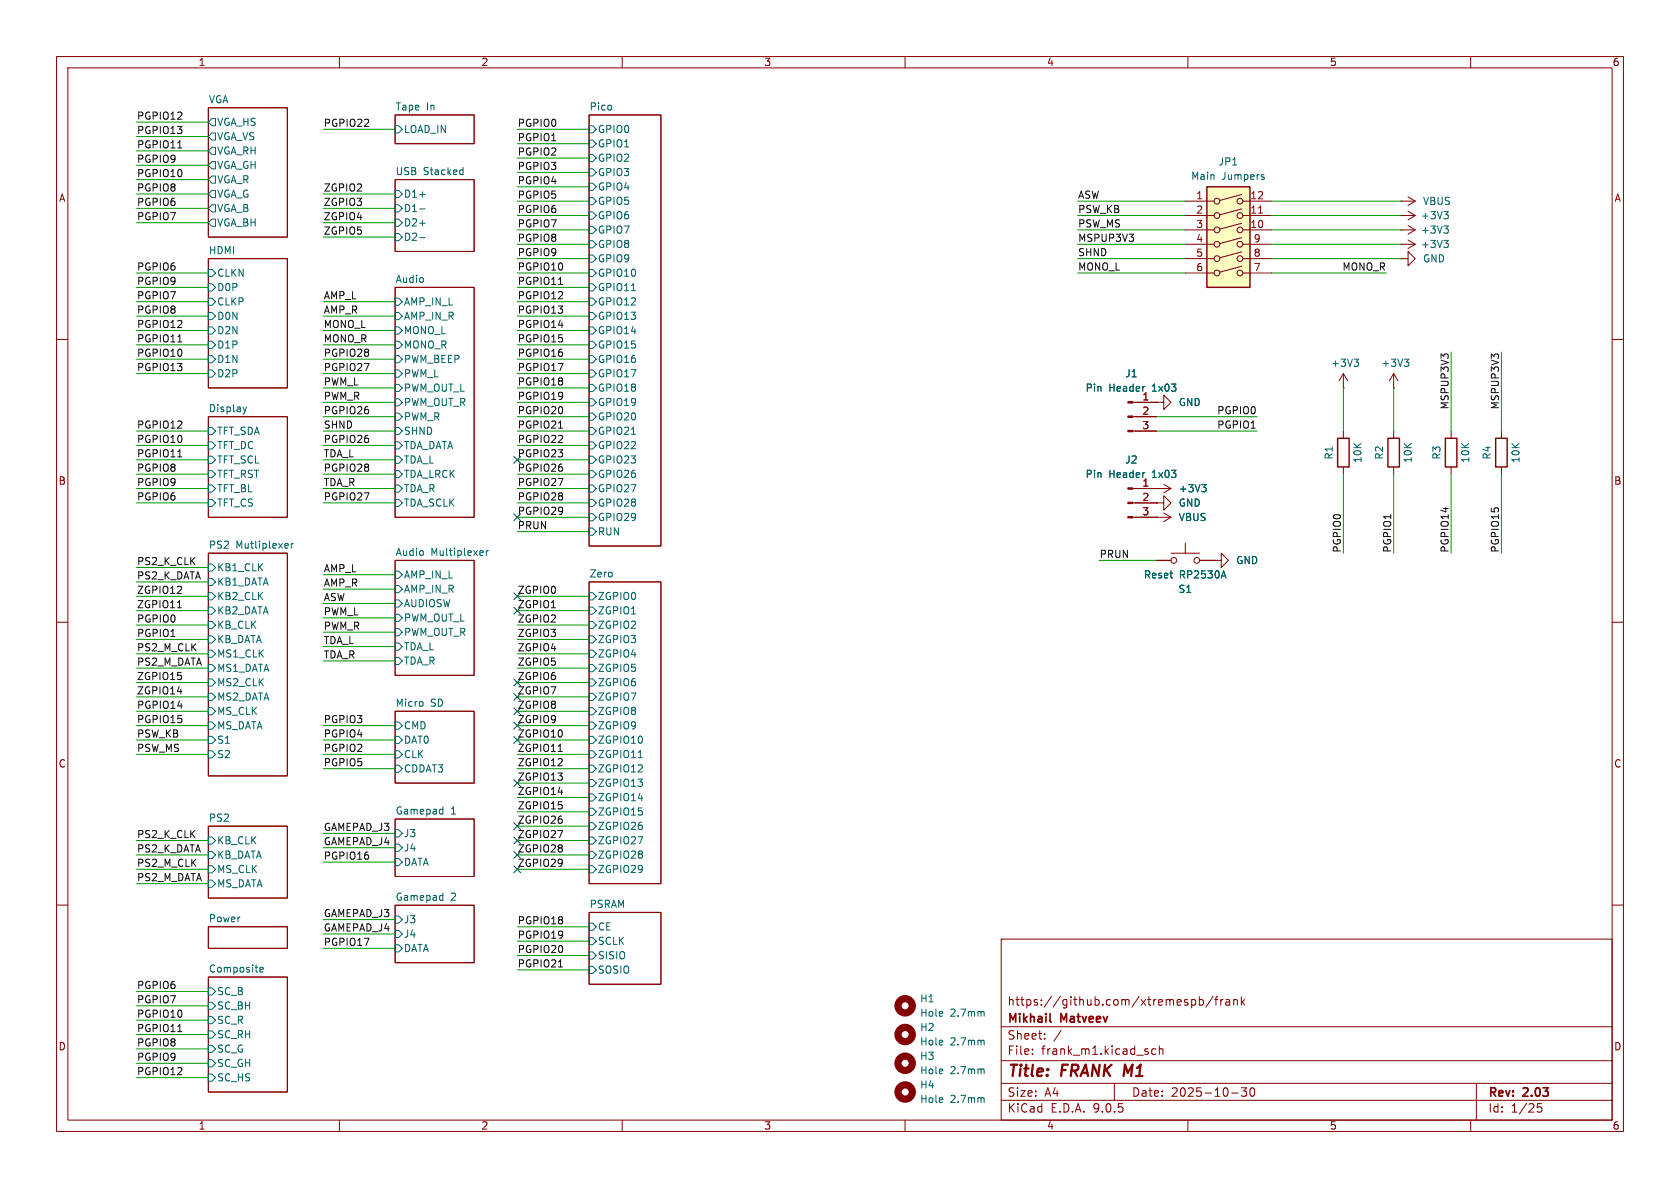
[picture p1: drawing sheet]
<svg xmlns="http://www.w3.org/2000/svg" width="297mm" height="210mm" viewBox="0 0 297 210" stroke-linecap="round" stroke-linejoin="round" font-family="sans-serif">
<g fill="none" stroke="#840000" stroke-width=".18">
<path d="M10 10h277v190h-277zM12 12h273v186h-273zM36.8 19.1h14v22.8h-14zM60 10v2M110 10v2M160 10v2M210 10v2M260 10v2M69.8 20.3h14v5.1h-14zM69.8 31.8h14v12.7h-14zM104.1 20.3h12.7v76.2h-12.7zM247.6 38.1h.1"/>
<path d="M247.6 35.6h.1M247.6 38.1h2.6M247.6 35.6h2.6M248.9 39.9l1.3 .7M248.9 37.3l1.3 .8M248.9 34.8l1.3 .8M250.2 38.1l-1.3 .8M250.2 35.6l-1.3 .7M36.8 45.7h14v22.9h-14zM69.8 50.8h14v40.6h-14zM247.6 43.2h.1M247.6 45.7h1.3v-1.2l1.3 1.2-1.3 1.3v-1.3"/>
<path d="M247.6 45.7h.1M247.6 40.6h.1M247.6 43.2h2.6M247.6 40.6h2.6M248.9 42.4l1.3 .8M250.2 43.2l-1.3 .7M250.2 40.6l-1.3 .8M10 60h2M36.8 73.7h14v17.7h-14zM200.3 71.1h4.2M200.3 73.7h4.2M200.3 76.2h4.2"/>
<path d="M204.5 71.1h1.2v-1.2l1.3 1.2-1.3 1.3v-1.3M204.5 71.1h.1M237.5 68.6h.1M237.5 66l-.8 1.3M237.5 66l.8 1.3M237.5 66v2.6M237.5 76.2v1.3M246.4 68.6h.1M246.4 66l-.8 1.3M246.4 66l.7 1.3M246.4 66v2.6M246.4 76.2v1.3"/>
<path d="M256.5 76.2v1.3M265.4 76.2v1.3M285 60h2M36.8 97.8h14v39.4h-14zM69.8 99.1h14v20.3h-14zM200.3 86.4h6.7M200.3 88.9h4.2M200.3 91.4h6.7M204.5 91.4h.1M204.5 86.4h.1M204.5 88.9h1.2v-1.3l1.3 1.3-1.3 1.3v-1.3M204.5 88.9h.1"/>
<path d="M204.5 99.1h2.5M205.7 90.7l1.3 .7M205.7 85.6l1.3 .8M207 91.4l-1.3 .8M207 97.8h5.1M207 86.4l-1.3 .7M209.5 96v1.8M212.1 99.1h2.5M214.6 99.1h1.3v-1.3l1.3 1.3-1.3 1.2v-1.2M214.6 99.1h.1M237.5 82.6v1.2M246.4 82.6v1.2"/>
<path d="M256.5 82.6v1.2M265.4 82.6v1.2M10 110h2M104.1 102.9h12.7v53.3h-12.7zM285 110h2M69.8 125.7h14v12.7h-14zM36.8 146.1h14v12.7h-14zM69.8 144.8h14v10.1h-14zM10 160h2M36.8 172.7h14v20.3h-14zM36.8 163.8h14v3.8h-14zM69.8 160h14v10.2h-14z"/>
<path d="M104.1 161.3h12.7v12.7h-12.7zM177 166h108v32h-108zM210.7 176.8l.4-.1 .3 .3v.4l-.2 .2h-.5M212 176.8l.5-.1 .2 .3v.4l-.1 .2h-.6M212 176.2v1.5M214.5 176.1l-1.3 2M214.7 176.7h.6M215.3 176.2l-.3 .2v1.3M215.8 176.7v1M216.2 176.7l-.2 .1-.2 .2M216.7 176.8h.6l.1 .9M217.4 177.1h-.5a.29 .29 0 0 0-.2 .3 .29 .29 0 0 0 .2 .3l.5-.1"/>
<path d="M218.1 176.8l.2-.1 .4 .1v.9M218.1 176.7v1M219.5 176.2v1.5M219.6 177.1l.4 .6M220 176.7l-.5 .6M285 160h2M60 198v2M110 198v2M160 198v2M177 194.5h108M177 191.5h108M177 187.5h108"/>
<path d="M177 181.5h108M182.5 186.3v.1M182.5 185.5v.1M184.7 183.6v.1M184.7 182.8v.1M187.6 182.1l-1.3 2M197 191.5v3M204.3 185.5l-.4-.1-.3 .3v.4l.1 .2h.6M205 185.5l.2-.1 .3 .1 .1 .9M205 184.9v1.5M210 198v2M217.7 193.2h1.2"/>
<path d="M219.5 192.3h.9l-.5 .6 .4 .1v.7l-.2 .1h-.4l-.2-.1M221.1 192.4l.2-.1a.81 .81 0 0 1 .6 .6 .81 .81 0 0 1-.3 .8l-.1 .1a.81 .81 0 0 1-.4-1.4zM260 198v2M261 191.5v6.5M272.5 195.1h-.7l-.1 .7 .3-.1h.5l.1 .3-.1 .5-.2 .1-.6-.1"/>
<circle cx="207.5" cy="99.1" r=".51"/>
<circle cx="211.6" cy="99.1" r=".51"/>
</g>
<path d="M185.6 180.5l.2 .2" fill="none" stroke="#840000" stroke-width=".3"/>
<g fill="none" stroke="#006464" stroke-width=".18">
<path d="M36.8 21.6l.7-.6h.6v1.2h-.6zM36.8 24.1l.7-.6h.6v1.3h-.6zM36.8 26.7l.7-.7h.6v1.3h-.6zM37.5 28.6h.6v1.2h-.6l-.7-.6zM37.5 31.1h.6v1.3h-.6l-.7-.6zM37.5 33.7h.6v1.2h-.6l-.7-.6zM37.5 36.2h.6v1.3h-.6l-.7-.7zM37.5 38.7h.6v1.3h-.6l-.7-.6zM69.8 22.2h.7l.6 .7-.6 .6h-.7zM69.8 33.7h.7l.6 .6-.6 .6h-.7zM69.8 36.2h.7l.6 .6-.6 .7h-.7zM69.8 38.7h.7l.6 .7-.6 .6h-.7z"/>
<path d="M74.2 34.4h1M74.2 36.9h1M74.2 39.5h1M81.5 30l.4 .1M81.9 29.6v1.3M81.9 30.8l-.4 .1M104.1 22.2h.7l.6 .7-.6 .6h-.7zM104.1 24.8h.7l.6 .6-.6 .6h-.7zM104.1 27.3h.7l.6 .6-.6 .7h-.7zM104.1 29.8h.7l.6 .7-.6 .6h-.7zM104.1 32.4h.7l.6 .6-.6 .7h-.7zM104.1 34.9h.7l.6 .7-.6 .6h-.7z"/>
<path d="M104.1 37.5h.7l.6 .6-.6 .6h-.7zM255.3 39.9h.7l-.4 .5M255.3 37.4h.7l-.4 .5M255.8 37.9l.2 .2v.3l-.2 .3M36.8 47.6h.7l.6 .7-.6 .6h-.7zM36.8 50.2h.7l.6 .6-.6 .6h-.7zM36.8 52.7h.7l.6 .6-.6 .7h-.7zM36.8 55.2h.7l.6 .7-.6 .6h-.7zM36.8 57.8h.7l.6 .6-.6 .7h-.7zM69.8 52.7h.7l.6 .6-.6 .7h-.7zM69.8 55.2h.7l.6 .7-.6 .6h-.7zM69.8 57.8h.7l.6 .6-.6 .7h-.7z"/>
<path d="M69.8 41.3h.7l.6 .6-.6 .6h-.7zM74.2 42h1M104.1 40h.7l.6 .6-.6 .7h-.7zM104.1 42.5h.7l.6 .7-.6 .6h-.7zM104.1 45.1h.7l.6 .6-.6 .7h-.7zM104.1 47.6h.7l.6 .7-.6 .6h-.7zM104.1 50.2h.7l.6 .6-.6 .6h-.7zM104.1 52.7h.7l.6 .6-.6 .7h-.7zM104.1 55.2h.7l.6 .7-.6 .6h-.7zM104.1 57.8h.7l.6 .6-.6 .7h-.7zM111.6 51.4h.8M255.3 42.5h.7l-.4 .5"/>
<path d="M255.8 43l.2 .2v.3l-.2 .3M255.8 40.4l.2 .3v.3l-.2 .2M36.8 60.3h.7l.6 .7-.6 .6h-.7zM36.8 62.9h.7l.6 .6-.6 .6h-.7zM36.8 65.4h.7l.6 .6-.6 .7h-.7zM36.8 75.6h.7l.6 .6-.6 .6h-.7zM36.8 78.1h.7l.6 .6-.6 .7h-.7zM43 71.9l.3 .9M43.3 72.8l-.1 .3M43.6 71.9l-.3 .9M69.8 60.3h.7l.6 .7-.6 .6h-.7zM69.8 62.9h.7l.6 .6-.6 .6h-.7z"/>
<path d="M69.8 65.4h.7l.6 .6-.6 .7h-.7zM69.8 67.9h.7l.6 .7-.6 .6h-.7zM69.8 70.5h.7l.6 .6-.6 .7h-.7zM69.8 73h.7l.6 .7-.6 .6h-.7zM69.8 75.6h.7l.6 .6-.6 .6h-.7zM69.8 78.1h.7l.6 .6-.6 .7h-.7zM104.1 60.3h.7l.6 .7-.6 .6h-.7zM104.1 62.9h.7l.6 .6-.6 .6h-.7zM104.1 65.4h.7l.6 .6-.6 .7h-.7zM104.1 67.9h.7l.6 .7-.6 .6h-.7zM104.1 70.5h.7l.6 .6-.6 .7h-.7zM104.1 73h.7l.6 .7-.6 .6h-.7z"/>
<path d="M104.1 75.6h.7l.6 .6-.6 .6h-.7zM104.1 78.1h.7l.6 .6-.6 .7h-.7zM111.6 76.8h.8M239.4 63.5h.8l-.5 .5M239.9 64l.3 .2v.3l-.3 .3M248.3 63.5h.8l-.5 .5M248.8 64l.3 .2v.3l-.3 .3M36.8 99.7h.7l.6 .6-.6 .7h-.7zM36.8 80.6h.7l.6 .7-.6 .6h-.7zM36.8 83.2h.7l.6 .6-.6 .7h-.7zM36.8 85.7h.7l.6 .7-.6 .6h-.7zM36.8 88.3h.7l.6 .6-.6 .6h-.7z"/>
<path d="M50.8 96.1l.2 .3-.6 .1M50.9 96.9h-.1M51.5 96.1v.8M51.9 96.1l-.4 .2M69.8 80.6h.7l.6 .7-.6 .6h-.7zM69.8 83.2h.7l.6 .6-.6 .7h-.7zM69.8 85.7h.7l.6 .7-.6 .6h-.7zM69.8 88.3h.7l.6 .6-.6 .6h-.7zM85.3 97.3l.1 .3-.6 .2M85.4 98.1l-.1 .1M86 97.3v.9M86.3 97.3l-.3 .3"/>
<path d="M104.1 80.6h.7l.6 .7-.6 .6h-.7zM104.1 83.2h.7l.6 .6-.6 .7h-.7zM104.1 85.7h.7l.6 .7-.6 .6h-.7zM104.1 88.3h.7l.6 .6-.6 .6h-.7zM104.1 90.8h.7l.6 .6-.6 .7h-.7zM104.1 93.3h.7l.6 .7-.6 .6h-.7zM212.4 85.7h.8l-.4 .5M213 86.2l.2 .2v.3l-.2 .2M36.8 102.2h.7l.6 .7-.6 .6h-.7zM36.8 104.8h.7l.6 .6-.6 .6h-.7zM36.8 107.3h.7l.6 .7-.6 .6h-.7zM36.8 109.9h.7l.6 .6-.6 .6h-.7z"/>
<path d="M36.8 112.4h.7l.6 .6-.6 .7h-.7zM36.8 114.9h.7l.6 .7-.6 .6h-.7zM36.8 117.5h.7l.6 .6-.6 .6h-.7zM69.8 101h.7l.6 .6-.6 .6h-.7zM69.8 103.5h.7l.6 .6-.6 .7h-.7zM69.8 106h.7l.6 .7-.6 .6h-.7zM69.8 108.6h.7l.6 .6-.6 .7h-.7zM69.8 111.1h.7l.6 .7-.6 .6h-.7zM69.8 113.7h.7l.6 .6-.6 .6h-.7zM69.8 116.2h.7l.6 .6-.6 .7h-.7zM104.1 104.8h.7l.6 .6-.6 .6h-.7zM104.1 107.3h.7l.6 .7-.6 .6h-.7z"/>
<path d="M104.1 109.9h.7l.6 .6-.6 .6h-.7zM104.1 112.4h.7l.6 .6-.6 .7h-.7zM104.1 114.9h.7l.6 .7-.6 .6h-.7zM104.1 117.5h.7l.6 .6-.6 .6h-.7zM216.3 100.9l.4 1.3M36.8 120h.7l.6 .7-.6 .6h-.7zM36.8 122.6h.7l.6 .6-.6 .6h-.7zM36.8 125.1h.7l.6 .6-.6 .7h-.7zM36.8 127.6h.7l.6 .7-.6 .6h-.7zM36.8 130.2h.7l.6 .6-.6 .6h-.7zM36.8 132.7h.7l.6 .7-.6 .6h-.7zM69.8 127.6h.7l.6 .7-.6 .6h-.7z"/>
<path d="M69.8 130.2h.7l.6 .6-.6 .6h-.7zM69.8 132.7h.7l.6 .7-.6 .6h-.7zM69.8 135.3h.7l.6 .6-.6 .6h-.7zM74.7 124.1v.6M104.1 120h.7l.6 .7-.6 .6h-.7zM104.1 122.6h.7l.6 .6-.6 .6h-.7zM104.1 125.1h.7l.6 .6-.6 .7h-.7zM104.1 127.6h.7l.6 .7-.6 .6h-.7zM104.1 130.2h.7l.6 .6-.6 .6h-.7zM104.1 132.7h.7l.6 .7-.6 .6h-.7zM104.1 135.3h.7l.6 .6-.6 .6h-.7zM104.1 137.8h.7l.6 .6-.6 .7h-.7z"/>
<path d="M112.8 133.9h.8M36.8 148h.7l.6 .6-.6 .6h-.7zM36.8 150.5h.7l.6 .6-.6 .7h-.7zM36.8 153h.7l.6 .7-.6 .6h-.7zM36.8 155.6h.7l.6 .6-.6 .6h-.7zM69.8 146.7h.7l.6 .6-.6 .7h-.7zM69.8 149.2h.7l.6 .7-.6 .6h-.7zM69.8 151.8h.7l.6 .6-.6 .6h-.7zM77.9 158.3l.4 .1M77.9 143.1h.4M78.3 142.6v1.3M78.3 157.9v1.2"/>
<path d="M78.3 159.1h-.4M78.3 143.8l-.4 .1M104.1 140.3h.7l.6 .7-.6 .6h-.7zM104.1 142.9h.7l.6 .6-.6 .6h-.7zM104.1 145.4h.7l.6 .7-.6 .6h-.7zM104.1 148h.7l.6 .6-.6 .6h-.7zM104.1 150.5h.7l.6 .6-.6 .7h-.7zM104.1 153h.7l.6 .7-.6 .6h-.7zM36.8 174.6h.7l.6 .7-.6 .6h-.7zM36.8 177.2h.7l.6 .6-.6 .6h-.7zM36.8 179.7h.7l.6 .6-.6 .7h-.7zM45.9 171.4l.6-.1v-.2l-.4-.1-.2 .2 .1 .6h.5"/>
<path d="M69.8 161.9h.7l.6 .7-.6 .6h-.7zM69.8 164.5h.7l.6 .6-.6 .6h-.7zM69.8 167h.7l.6 .6-.6 .7h-.7zM104.1 163.2h.7l.6 .6-.6 .7h-.7zM104.1 165.7h.7l.6 .7-.6 .6h-.7zM104.1 168.3h.7l.6 .6-.6 .6h-.7zM104.1 170.8h.7l.6 .7-.6 .6h-.7zM173.8 178.8l.2 .2v.6M36.8 182.2h.7l.6 .7-.6 .6h-.7zM36.8 184.8h.7l.6 .6-.6 .7h-.7zM36.8 187.3h.7l.6 .7-.6 .6h-.7zM36.8 189.9h.7l.6 .6-.6 .6h-.7z"/>
<path d="M173.8 183.9l.2 .2v.6M173.8 189l.2 .1v.7M173.8 194l.2 .2v.7"/>
</g>
<g fill="#840000" stroke="#840000" stroke-width=".18">
<path d="M199.4 71h.9v.2h-.9z"/>
<path d="M199.4 73.5h.9v.3h-.9z"/>
<path d="M199.4 76.1h.9v.2h-.9z"/>
<path d="M199.4 86.2h.9v.3h-.9z"/>
<path d="M199.4 88.8h.9v.2h-.9z"/>
<path d="M199.4 91.3h.9v.3h-.9z"/>
</g>
<path d="M236.5 77.5h2v5.1h-2zM245.4 77.5h2v5.1h-2zM255.5 77.5h2.1v5.1h-2.1zM264.4 77.5h2v5.1h-2z" fill="none" stroke="#840000" stroke-width=".25"/>
<g fill="none" stroke="#840000" stroke-width="1.3">
<circle cx="160" cy="177.8" r="1.27"/>
<circle cx="160" cy="188" r="1.27"/>
<circle cx="160" cy="193" r="1.27"/>
<circle cx="160" cy="182.9" r="1.27"/>
</g>
<path d="M213.4 33h7.6v17.8h-7.6z" fill="#ffffc2"/>
<g fill="none" stroke="#840000" stroke-width=".18">
<path d="M209.5 35.6h5.1M209.5 38.1h5.1M219.5 34.4l-3.9 1M219.5 36.9l-3.9 1.1M219.5 39.5l-3.9 1M219.7 35.6h5.1M219.7 38.1h5.1M209.5 40.6h5.1M209.5 43.2h5.1M209.5 45.7h5.1M209.5 48.3h5.1M219.5 42l-3.9 1.1"/>
<path d="M219.5 44.5l-3.9 1.1M219.5 47.1l-3.9 1M219.7 40.6h5.1M219.7 43.2h5.1M219.7 45.7h5.1M219.7 48.3h5.1M200.7 71.1h3.8M200.7 73.7h3.8M200.7 76.2h3.8M204.5 71.1h.1M200.7 86.4h3.8M200.7 88.9h3.8"/>
<path d="M200.7 91.4h3.8M204.5 88.9h.1M204.5 86.4h.1M204.5 91.4h.1M204.5 99.1h2.5M212.1 99.1h2.5M214.6 99.1h.1"/>
<circle cx="215.1" cy="35.6" r=".51"/>
<circle cx="215.1" cy="38.1" r=".51"/>
<circle cx="219.2" cy="35.6" r=".51"/>
<circle cx="219.2" cy="38.1" r=".51"/>
<circle cx="215.1" cy="40.6" r=".51"/>
<circle cx="215.1" cy="43.2" r=".51"/>
<circle cx="215.1" cy="48.3" r=".51"/>
<circle cx="215.1" cy="45.7" r=".51"/>
<circle cx="219.2" cy="43.2" r=".51"/>
<circle cx="219.2" cy="40.6" r=".51"/>
<circle cx="219.2" cy="48.3" r=".51"/>
<circle cx="219.2" cy="45.7" r=".51"/>
</g>
<path d="M213.4 33h7.6v17.8h-7.6z" fill="none" stroke="#840000" stroke-width=".25"/>
<path d="M222.5 37.7h.7" fill="none" stroke="#a90000" stroke-width=".18"/>
<path d="M223.3 31.3l.2 .2-.2 .2M223.3 30.9h.2M212.4 85.7h.8l-.4 .5M213 86.2l.2 .2v.3l-.2 .2M216.3 100.9l.4 1.3" fill="none" stroke="#006464" stroke-width=".18"/>
<path d="M31.4 26.2h.8M98.7 50.3h.8M31.4 60.4h.8M98.7 75.7h.8M31.4 80.8h.8M31.4 107.4h.7M98.7 132.8h.7M98.7 170.9h.8M31.4 182.4h.8" fill="none" stroke="#0f0f0f" stroke-width=".18"/>
<g fill="none" stroke="#009600" stroke-width=".18">
<path d="M24.1 39.4h12.7M24.1 36.8h12.7M24.1 34.3h12.7M24.1 29.2h12.7M24.1 31.8h12.7M24.1 21.6h12.7M24.1 24.1h12.7M24.1 26.7h12.7M57.1 22.9h12.7M57.1 39.4h12.7M57.1 36.8h12.7M57.1 34.3h12.7"/>
<path d="M91.4 38.1h12.7M91.4 33h12.7M91.4 27.9h12.7M91.4 22.9h12.7M91.4 35.6h12.7M91.4 25.4h12.7M91.4 30.5h12.7M190.5 38.1h19M190.5 35.6h19M224.8 38.1h22.8M224.8 35.6h22.8M24.1 50.8h12.7"/>
<path d="M24.1 48.3h12.7M24.1 55.9h12.7M24.1 53.3h12.7M24.1 58.4h12.7M57.1 55.9h12.7M57.1 53.3h12.7M57.1 58.4h12.7M57.1 41.9h12.7M91.4 43.2h12.7M91.4 50.8h12.7M91.4 48.3h12.7M91.4 55.9h12.7"/>
<path d="M91.4 53.3h12.7M91.4 58.4h12.7M91.4 40.6h12.7M91.4 45.7h12.7M190.5 43.2h19M190.5 48.3h19M190.5 40.6h19M190.5 45.7h19M224.8 43.2h22.8M224.8 48.3h20.3M224.8 40.6h22.8M224.8 45.7h22.8"/>
<path d="M24.1 63.5h12.7M24.1 78.7h12.7M24.1 61h12.7M24.1 66h12.7M24.1 76.2h12.7M57.1 63.5h12.7M57.1 78.7h12.7M57.1 73.7h12.7M57.1 61h12.7M57.1 66h12.7M57.1 76.2h12.7M57.1 71.1h12.7"/>
<path d="M57.1 68.6h12.7M91.4 63.5h12.7M91.4 78.7h12.7M91.4 73.7h12.7M91.4 61h12.7M91.4 66h12.7M91.4 76.2h12.7M91.4 71.1h12.7M91.4 68.6h12.7M204.5 73.7h17.7M204.5 76.2h17.7M237.5 68.6v7.6"/>
<path d="M246.4 68.6v7.6M256.5 62.2v14M265.4 62.2v14M24.1 88.9h12.7M24.1 86.4h12.7M24.1 81.3h12.7M24.1 83.8h12.7M57.1 88.9h12.7M57.1 86.4h12.7M57.1 81.3h12.7M57.1 83.8h12.7M91.4 88.9h12.7"/>
<path d="M91.4 86.4h12.7M91.4 81.3h12.7M91.4 83.8h12.7M91.4 91.4h12.7M91.4 94h12.7M194.3 99.1h10.2M237.5 83.8v14M246.4 83.8v14M256.5 83.8v14M265.4 83.8v14M24.1 100.3h12.7M24.1 102.9h12.7"/>
<path d="M24.1 105.4h12.7M24.1 108h12.7M24.1 118.1h12.7M24.1 113h12.7M24.1 115.6h12.7M24.1 110.5h12.7M57.1 116.8h12.7M57.1 111.8h12.7M57.1 106.7h12.7M57.1 109.2h12.7M57.1 104.1h12.7M57.1 101.6h12.7"/>
<path d="M57.1 114.3h12.7M91.4 105.4h12.7M91.4 108h12.7M91.4 118.1h12.7M91.4 113h12.7M91.4 115.6h12.7M91.4 110.5h12.7M24.1 120.7h12.7M24.1 123.2h12.7M24.1 125.7h12.7M24.1 130.8h12.7M24.1 133.4h12.7"/>
<path d="M24.1 128.3h12.7M57.1 135.9h12.7M57.1 130.8h12.7M57.1 133.4h12.7M57.1 128.3h12.7M91.4 135.9h12.7M91.4 138.4h12.7M91.4 120.7h12.7M91.4 123.2h12.7M91.4 125.7h12.7M91.4 130.8h12.7M91.4 133.4h12.7"/>
<path d="M91.4 128.3h12.7M24.1 151.1h12.7M24.1 153.7h12.7M24.1 148.6h12.7M24.1 156.2h12.7M57.1 152.4h12.7M57.1 147.3h12.7M57.1 149.9h12.7M91.4 141h12.7M91.4 143.5h12.7M91.4 151.1h12.7M91.4 146.1h12.7"/>
<path d="M91.4 153.7h12.7M91.4 148.6h12.7M24.1 175.3h12.7M24.1 177.8h12.7M57.1 162.6h12.7M57.1 167.6h12.7M57.1 165.1h12.7M91.4 168.9h12.7M91.4 163.8h12.7M91.4 171.5h12.7M91.4 166.4h12.7M24.1 188h12.7"/>
<path d="M24.1 190.5h12.7M24.1 185.4h12.7M24.1 180.3h12.7M24.1 182.9h12.7"/>
</g>
<g fill="none" stroke="#000084" stroke-width=".18">
<path d="M90.8 90.8l1.2 1.2M90.8 80.7l1.2 1.2M92 90.8l-1.2 1.2M92 80.7l-1.2 1.2M90.8 104.8l1.2 1.2M90.8 107.3l1.2 1.3M92 104.8l-1.2 1.2M92 107.3l-1.2 1.3M90.8 125.1l1.2 1.2M90.8 120l1.2 1.3M90.8 130.2l1.2 1.2M90.8 127.7l1.2 1.2"/>
<path d="M90.8 137.8l1.2 1.2M90.8 122.6l1.2 1.2M92 125.1l-1.2 1.2M92 120l-1.2 1.3M92 130.2l-1.2 1.2M92 127.7l-1.2 1.2M92 137.8l-1.2 1.2M92 122.6l-1.2 1.2M90.8 145.4l1.2 1.3M90.8 150.5l1.2 1.2M90.8 148l1.2 1.2M90.8 153.1l1.2 1.2"/>
<path d="M92 145.4l-1.2 1.3M92 150.5l-1.2 1.2M92 148l-1.2 1.2M92 153.1l-1.2 1.2"/>
</g>
<g font-size="2.8" fill="#840000">
<text x="178" y="190.9">Title:</text>
<text x="187.7" y="190.9">FRANK M1</text>
</g>
<g font-size="2.1" fill="#840000">
<text x="178" y="178">https://github.com/xtremespb/frank</text>
<text x="178" y="184">Sheet:</text>
<text x="178" y="181.2">Mikhail</text>
<text x="187.6" y="181.2">Matveev</text>
<text x="178" y="186.7">File:</text>
<text x="184.1" y="186.7">frank_m1.kicad_sch</text>
<text x="178" y="196.9">KiCad</text>
<text x="178" y="194.1">Size:</text>
<text x="184.7" y="194.1">A4</text>
<text x="185.7" y="196.9">E.D.A.</text>
<text x="193.3" y="196.9">9.0.5</text>
<text x="200" y="194.1">Date:</text>
<text x="207" y="194.1">2025-10-30</text>
<text x="263" y="194.3">Rev:</text>
<text x="263" y="196.9">Id:</text>
<text x="267.1" y="196.9">1/25</text>
<text x="269.4" y="194.3">2.03</text>
</g>
<g font-size="1.8" fill="#840000">
<text x="35" y="11.9">1</text>
<text x="85" y="11.9">2</text>
<text x="135" y="11.9">3</text>
<text x="185" y="11.9">4</text>
<text x="235" y="11.9">5</text>
<text x="285" y="11.9">6</text>
<text x="10.3" y="35.9">A</text>
<text x="285.3" y="35.9">A</text>
<text x="10.3" y="85.9">B</text>
<text x="285.3" y="85.9">B</text>
<text x="10.3" y="135.9">C</text>
<text x="285.3" y="135.9">C</text>
<text x="10.3" y="185.9">D</text>
<text x="285.3" y="185.9">D</text>
<text x="35" y="199.9">1</text>
<text x="85" y="199.9">2</text>
<text x="135" y="199.9">3</text>
<text x="185" y="199.9">4</text>
<text x="235" y="199.9">5</text>
<text x="285" y="199.9">6</text>
</g>
<g font-size="1.8" fill="#0f0f0f">
<text x="24.1" y="23.8">PGPIO13</text>
<text x="24.1" y="21.2">PGPIO12</text>
<text x="57.1" y="22.5">PGPIO22</text>
<text x="91.4" y="22.5">PGPIO0</text>
<text x="24.1" y="28.9">PGPIO9</text>
<text x="24.1" y="26.3">PGPIO11</text>
<text x="91.4" y="25.1">PGPIO1</text>
<text x="91.4" y="27.6">PGPIO2</text>
<text x="24.1" y="31.4">PGPIO10</text>
<text x="24.1" y="33.9">PGPIO8</text>
<text x="57.1" y="33.9">ZGPIO2</text>
<text x="91.4" y="32.7">PGPIO4</text>
<text x="91.4" y="35.2">PGPIO5</text>
<text x="91.4" y="30.1">PGPIO3</text>
<text x="190.5" y="35.2">ASW</text>
<text x="24.1" y="36.5">PGPIO6</text>
<text x="24.1" y="39">PGPIO7</text>
<text x="57.1" y="36.5">ZGPIO3</text>
<text x="57.1" y="39">ZGPIO4</text>
<text x="57.1" y="41.6">ZGPIO5</text>
<text x="91.4" y="40.3">PGPIO7</text>
<text x="91.4" y="37.8">PGPIO6</text>
<text x="190.5" y="40.3">PSW_MS</text>
<text x="190.5" y="37.8">PSW_KB</text>
<text x="24.1" y="47.9">PGPIO6</text>
<text x="91.4" y="42.8">PGPIO8</text>
<text x="91.4" y="45.4">PGPIO9</text>
<text x="91.4" y="47.9">PGPIO10</text>
<text x="190.5" y="47.9">MONO_L</text>
<text x="190.5" y="45.4">SHND</text>
<text x="190.5" y="42.8">MSPUP3V3</text>
<text x="237.2" y="47.9">MONO_R</text>
<text x="24.1" y="53">PGPIO7</text>
<text x="24.1" y="50.5">PGPIO9</text>
<text x="57.1" y="53">AMP_L</text>
<text x="91.4" y="50.5">PGPIO11</text>
<text x="91.4" y="53">PGPIO12</text>
<text x="24.1" y="55.5">PGPIO8</text>
<text x="24.1" y="58.1">PGPIO12</text>
<text x="57.1" y="58.1">MONO_L</text>
<text x="57.1" y="55.5">AMP_R</text>
<text x="91.4" y="58.1">PGPIO14</text>
<text x="91.4" y="55.5">PGPIO13</text>
<text x="24.1" y="63.2">PGPIO10</text>
<text x="24.1" y="65.7">PGPIO13</text>
<text x="24.1" y="60.6">PGPIO11</text>
<text x="57.1" y="65.7">PGPIO27</text>
<text x="57.1" y="60.6">MONO_R</text>
<text x="57.1" y="63.2">PGPIO28</text>
<text x="91.4" y="60.6">PGPIO15</text>
<text x="91.4" y="63.2">PGPIO16</text>
<text x="91.4" y="65.7">PGPIO17</text>
<text x="57.1" y="68.2">PWM_L</text>
<text x="57.1" y="70.8">PWM_R</text>
<text x="91.4" y="68.2">PGPIO18</text>
<text x="91.4" y="70.8">PGPIO19</text>
<text x="24.1" y="75.9">PGPIO12</text>
<text x="57.1" y="75.9">SHND</text>
<text x="57.1" y="73.3">PGPIO26</text>
<text x="91.4" y="73.3">PGPIO20</text>
<text x="91.4" y="75.9">PGPIO21</text>
<text x="215.1" y="73.3">PGPIO0</text>
<text x="215.1" y="75.9">PGPIO1</text>
<text x="256.2" y="72.5" transform="rotate(-90 256.2 72.5)">MSPUP3V3</text>
<text x="265.1" y="72.5" transform="rotate(-90 265.1 72.5)">MSPUP3V3</text>
<text x="24.1" y="80.9">PGPIO11</text>
<text x="24.1" y="83.5">PGPIO8</text>
<text x="24.1" y="78.4">PGPIO10</text>
<text x="57.1" y="78.4">PGPIO26</text>
<text x="57.1" y="80.9">TDA_L</text>
<text x="57.1" y="83.5">PGPIO28</text>
<text x="91.4" y="83.5">PGPIO26</text>
<text x="91.4" y="78.4">PGPIO22</text>
<text x="91.4" y="80.9">PGPIO23</text>
<text x="24.1" y="86">PGPIO9</text>
<text x="24.1" y="88.6">PGPIO6</text>
<text x="57.1" y="86">TDA_R</text>
<text x="57.1" y="88.6">PGPIO27</text>
<text x="91.4" y="88.6">PGPIO28</text>
<text x="91.4" y="86">PGPIO27</text>
<text x="91.4" y="93.6">PRUN</text>
<text x="91.4" y="91.1">PGPIO29</text>
<text x="24.1" y="100">PS2_K_CLK</text>
<text x="57.1" y="101.3">AMP_L</text>
<text x="194.3" y="98.7">PRUN</text>
<text x="237.1" y="97.8" transform="rotate(-90 237.1 97.8)">PGPIO0</text>
<text x="246" y="97.8" transform="rotate(-90 246 97.8)">PGPIO1</text>
<text x="256.2" y="97.8" transform="rotate(-90 256.2 97.8)">PGPIO14</text>
<text x="265.1" y="97.8" transform="rotate(-90 265.1 97.8)">PGPIO15</text>
<text x="24.1" y="102.5">PS2_K_DATA</text>
<text x="24.1" y="107.6">ZGPIO11</text>
<text x="24.1" y="105.1">ZGPIO12</text>
<text x="57.1" y="103.8">AMP_R</text>
<text x="57.1" y="106.3">ASW</text>
<text x="91.4" y="105.1">ZGPIO0</text>
<text x="91.4" y="107.6">ZGPIO1</text>
<text x="24.1" y="112.7">PGPIO1</text>
<text x="24.1" y="110.1">PGPIO0</text>
<text x="57.1" y="114">TDA_L</text>
<text x="57.1" y="108.9">PWM_L</text>
<text x="57.1" y="111.4">PWM_R</text>
<text x="91.4" y="112.7">ZGPIO3</text>
<text x="91.4" y="110.1">ZGPIO2</text>
<text x="24.1" y="115.2">PS2_M_CLK</text>
<text x="24.1" y="117.8">PS2_M_DATA</text>
<text x="57.1" y="116.5">TDA_R</text>
<text x="91.4" y="117.8">ZGPIO5</text>
<text x="91.4" y="115.2">ZGPIO4</text>
<text x="24.1" y="125.4">PGPIO14</text>
<text x="24.1" y="120.3">ZGPIO15</text>
<text x="24.1" y="122.8">ZGPIO14</text>
<text x="91.4" y="125.4">ZGPIO8</text>
<text x="91.4" y="122.8">ZGPIO7</text>
<text x="91.4" y="120.3">ZGPIO6</text>
<text x="24.1" y="127.9">PGPIO15</text>
<text x="24.1" y="130.5">PSW_KB</text>
<text x="57.1" y="130.5">PGPIO4</text>
<text x="57.1" y="127.9">PGPIO3</text>
<text x="91.4" y="130.5">ZGPIO10</text>
<text x="91.4" y="127.9">ZGPIO9</text>
<text x="24.1" y="133">PSW_MS</text>
<text x="57.1" y="135.5">PGPIO5</text>
<text x="57.1" y="133">PGPIO2</text>
<text x="91.4" y="133">ZGPIO11</text>
<text x="91.4" y="135.5">ZGPIO12</text>
<text x="91.4" y="143.2">ZGPIO15</text>
<text x="91.4" y="140.6">ZGPIO14</text>
<text x="91.4" y="138.1">ZGPIO13</text>
<text x="24.1" y="148.2">PS2_K_CLK</text>
<text x="57.1" y="147">GAMEPAD_J3</text>
<text x="57.1" y="149.5">GAMEPAD_J4</text>
<text x="91.4" y="145.7">ZGPIO26</text>
<text x="91.4" y="148.2">ZGPIO27</text>
<text x="24.1" y="150.8">PS2_K_DATA</text>
<text x="24.1" y="155.9">PS2_M_DATA</text>
<text x="24.1" y="153.3">PS2_M_CLK</text>
<text x="57.1" y="152.1">PGPIO16</text>
<text x="91.4" y="150.8">ZGPIO28</text>
<text x="91.4" y="153.3">ZGPIO29</text>
<text x="57.1" y="162.2">GAMEPAD_J3</text>
<text x="57.1" y="164.8">GAMEPAD_J4</text>
<text x="57.1" y="167.3">PGPIO17</text>
<text x="91.4" y="163.5">PGPIO18</text>
<text x="91.4" y="166">PGPIO19</text>
<text x="91.4" y="171.1">PGPIO21</text>
<text x="91.4" y="168.6">PGPIO20</text>
<text x="24.1" y="177.5">PGPIO7</text>
<text x="24.1" y="174.9">PGPIO6</text>
<text x="24.1" y="180">PGPIO10</text>
<text x="24.1" y="185.1">PGPIO8</text>
<text x="24.1" y="182.5">PGPIO11</text>
<text x="24.1" y="187.6">PGPIO9</text>
<text x="24.1" y="190.2">PGPIO12</text>
</g>
<g font-size="1.8" fill="#006464">
<text x="36.8" y="18.3">VGA</text>
<text x="38.3" y="22.5">VGA_HS</text>
<text x="69.8" y="19.6">Tape</text>
<text x="71.3" y="23.7">LOAD_IN</text>
<text x="75.4" y="19.6">In</text>
<text x="104.1" y="19.6">Pico</text>
<text x="105.6" y="23.7">GPIO0</text>
<text x="38.3" y="25">VGA_VS</text>
<text x="38.3" y="27.5">VGA_RH</text>
<text x="105.6" y="26.3">GPIO1</text>
<text x="105.6" y="28.8">GPIO2</text>
<text x="215.3" y="29.5">JP1</text>
<text x="38.3" y="30.1">VGA_GH</text>
<text x="38.3" y="32.6">VGA_R</text>
<text x="38.3" y="35.2">VGA_G</text>
<text x="69.8" y="31">USB</text>
<text x="71.3" y="35.2">D1+</text>
<text x="74.8" y="31">Stacked</text>
<text x="105.6" y="31.3">GPIO3</text>
<text x="105.6" y="33.9">GPIO4</text>
<text x="210.5" y="32">Main</text>
<text x="216" y="32">Jumpers</text>
<text x="38.3" y="37.7">VGA_B</text>
<text x="38.3" y="40.2">VGA_BH</text>
<text x="71.3" y="37.7">D1-</text>
<text x="71.3" y="40.2">D2+</text>
<text x="105.6" y="36.4">GPIO5</text>
<text x="105.6" y="39">GPIO6</text>
<text x="105.6" y="41.5">GPIO7</text>
<text x="251.1" y="41.5">+3V3</text>
<text x="251.1" y="39">+3V3</text>
<text x="251.5" y="36.4">VBUS</text>
<text x="36.8" y="45">HDMI</text>
<text x="71.3" y="42.8">D2-</text>
<text x="105.6" y="44">GPIO8</text>
<text x="105.6" y="46.6">GPIO9</text>
<text x="251.1" y="44">+3V3</text>
<text x="251.5" y="46.6">GND</text>
<text x="38.3" y="49.1">CLKN</text>
<text x="38.3" y="51.7">D0P</text>
<text x="69.8" y="50.1">Audio</text>
<text x="105.6" y="49.1">GPIO10</text>
<text x="105.6" y="51.7">GPIO11</text>
<text x="38.3" y="54.2">CLKP</text>
<text x="38.3" y="56.7">D0N</text>
<text x="38.3" y="59.3">D2N</text>
<text x="71.3" y="54.2">AMP_IN_L</text>
<text x="71.3" y="56.7">AMP_IN_R</text>
<text x="71.3" y="59.3">MONO_L</text>
<text x="105.6" y="54.2">GPIO12</text>
<text x="105.6" y="56.7">GPIO13</text>
<text x="105.6" y="59.3">GPIO14</text>
<text x="38.3" y="61.8">D1P</text>
<text x="38.3" y="64.4">D1N</text>
<text x="71.3" y="61.8">MONO_R</text>
<text x="71.3" y="64.4">PWM_BEEP</text>
<text x="105.6" y="61.8">GPIO15</text>
<text x="105.6" y="64.4">GPIO16</text>
<text x="235.2" y="65">+3V3</text>
<text x="244.1" y="65">+3V3</text>
<text x="38.3" y="66.9">D2P</text>
<text x="71.3" y="66.9">PWM_L</text>
<text x="71.3" y="69.4">PWM_OUT_L</text>
<text x="71.3" y="72">PWM_OUT_R</text>
<text x="105.6" y="66.9">GPIO17</text>
<text x="105.6" y="69.4">GPIO18</text>
<text x="105.6" y="72">GPIO19</text>
<text x="191.8" y="69.4">Pin</text>
<text x="196" y="69.4">Header</text>
<text x="198.8" y="66.9">J1</text>
<text x="203.8" y="69.4">1x03</text>
<text x="208.3" y="72">GND</text>
<text x="36.8" y="72.9">Display</text>
<text x="38.3" y="77.1">TFT_SDA</text>
<text x="71.3" y="74.5">PWM_R</text>
<text x="71.3" y="77.1">SHND</text>
<text x="105.6" y="74.5">GPIO20</text>
<text x="105.6" y="77.1">GPIO21</text>
<text x="38.3" y="79.6">TFT_DC</text>
<text x="38.3" y="82.1">TFT_SCL</text>
<text x="71.3" y="79.6">TDA_DATA</text>
<text x="71.3" y="82.1">TDA_L</text>
<text x="105.6" y="79.6">GPIO22</text>
<text x="105.6" y="82.1">GPIO23</text>
<text x="198.8" y="82.1">J2</text>
<text x="235.8" y="81.4" transform="rotate(-90 235.8 81.4)">R1</text>
<text x="240.9" y="82" transform="rotate(-90 240.9 82)">10K</text>
<text x="244.7" y="81.4" transform="rotate(-90 244.7 81.4)">R2</text>
<text x="249.8" y="82" transform="rotate(-90 249.8 82)">10K</text>
<text x="254.9" y="81.4" transform="rotate(-90 254.9 81.4)">R3</text>
<text x="259.9" y="82" transform="rotate(-90 259.9 82)">10K</text>
<text x="263.8" y="81.4" transform="rotate(-90 263.8 81.4)">R4</text>
<text x="268.8" y="82" transform="rotate(-90 268.8 82)">10K</text>
<text x="38.3" y="84.7">TFT_RST</text>
<text x="38.3" y="87.2">TFT_BL</text>
<text x="38.3" y="89.8">TFT_CS</text>
<text x="71.3" y="84.7">TDA_LRCK</text>
<text x="71.3" y="87.2">TDA_R</text>
<text x="71.3" y="89.8">TDA_SCLK</text>
<text x="105.6" y="84.7">GPIO26</text>
<text x="105.6" y="87.2">GPIO27</text>
<text x="105.6" y="89.8">GPIO28</text>
<text x="191.8" y="84.7">Pin</text>
<text x="196" y="84.7">Header</text>
<text x="203.8" y="84.7">1x03</text>
<text x="208.3" y="89.8">GND</text>
<text x="208.3" y="87.2">+3V3</text>
<text x="105.6" y="92.3">GPIO29</text>
<text x="105.6" y="94.8">RUN</text>
<text x="208.3" y="92.3">VBUS</text>
<text x="36.8" y="97.1">PS2</text>
<text x="38.3" y="101.2">KB1_CLK</text>
<text x="41.7" y="97.1">Mutliplexer</text>
<text x="69.8" y="98.3">Audio</text>
<text x="76.2" y="98.3">Multiplexer</text>
<text x="218.4" y="99.9">GND</text>
<text x="38.3" y="103.7">KB1_DATA</text>
<text x="38.3" y="106.3">KB2_CLK</text>
<text x="71.3" y="102.5">AMP_IN_L</text>
<text x="71.3" y="105">AMP_IN_R</text>
<text x="71.3" y="107.5">AUDIOSW</text>
<text x="104.1" y="102.2">Zero</text>
<text x="105.6" y="106.3">ZGPIO0</text>
<text x="202.1" y="102.5">Reset</text>
<text x="208.2" y="105">S1</text>
<text x="208.5" y="102.5">RP2530A</text>
<text x="38.3" y="108.8">KB2_DATA</text>
<text x="38.3" y="111.4">KB_CLK</text>
<text x="38.3" y="113.9">KB_DATA</text>
<text x="71.3" y="110.1">PWM_OUT_L</text>
<text x="71.3" y="112.6">PWM_OUT_R</text>
<text x="105.6" y="108.8">ZGPIO1</text>
<text x="105.6" y="111.4">ZGPIO2</text>
<text x="105.6" y="113.9">ZGPIO3</text>
<text x="38.3" y="116.4">MS1_CLK</text>
<text x="38.3" y="119">MS1_DATA</text>
<text x="71.3" y="115.2">TDA_L</text>
<text x="71.3" y="117.7">TDA_R</text>
<text x="105.6" y="116.4">ZGPIO4</text>
<text x="105.6" y="119">ZGPIO5</text>
<text x="38.3" y="121.5">MS2_CLK</text>
<text x="38.3" y="124.1">MS2_DATA</text>
<text x="69.8" y="125">Micro</text>
<text x="76.1" y="125">SD</text>
<text x="105.6" y="121.5">ZGPIO6</text>
<text x="105.6" y="124.1">ZGPIO7</text>
<text x="38.3" y="126.6">MS_CLK</text>
<text x="38.3" y="129.1">MS_DATA</text>
<text x="38.3" y="131.7">S1</text>
<text x="71.3" y="129.1">CMD</text>
<text x="71.3" y="131.7">DAT0</text>
<text x="105.6" y="126.6">ZGPIO8</text>
<text x="105.6" y="129.1">ZGPIO9</text>
<text x="105.6" y="131.7">ZGPIO10</text>
<text x="38.3" y="134.2">S2</text>
<text x="71.3" y="134.2">CLK</text>
<text x="71.3" y="136.8">CDDAT3</text>
<text x="105.6" y="134.2">ZGPIO11</text>
<text x="105.6" y="136.8">ZGPIO12</text>
<text x="105.6" y="139.3">ZGPIO13</text>
<text x="105.6" y="141.8">ZGPIO14</text>
<text x="36.8" y="145.3">PS2</text>
<text x="38.3" y="149.5">KB_CLK</text>
<text x="69.8" y="144.1">Gamepad</text>
<text x="71.3" y="148.2">J3</text>
<text x="79.7" y="144.1">1</text>
<text x="105.6" y="144.4">ZGPIO15</text>
<text x="105.6" y="146.9">ZGPIO26</text>
<text x="105.6" y="149.5">ZGPIO27</text>
<text x="38.3" y="152">KB_DATA</text>
<text x="38.3" y="154.5">MS_CLK</text>
<text x="71.3" y="150.7">J4</text>
<text x="71.3" y="153.3">DATA</text>
<text x="105.6" y="152">ZGPIO28</text>
<text x="105.6" y="154.5">ZGPIO29</text>
<text x="38.3" y="157.1">MS_DATA</text>
<text x="69.8" y="159.3">Gamepad</text>
<text x="79.7" y="159.3">2</text>
<text x="104.1" y="160.6">PSRAM</text>
<text x="36.8" y="163.1">Power</text>
<text x="71.3" y="163.4">J3</text>
<text x="71.3" y="166">J4</text>
<text x="105.6" y="164.7">CE</text>
<text x="105.6" y="167.2">SCLK</text>
<text x="36.8" y="172">Composite</text>
<text x="71.3" y="168.5">DATA</text>
<text x="105.6" y="169.8">SISIO</text>
<text x="105.6" y="172.3">SOSIO</text>
<text x="38.3" y="176.1">SC_B</text>
<text x="38.3" y="178.7">SC_BH</text>
<text x="162.6" y="179.9">Hole</text>
<text x="162.6" y="177.4">H1</text>
<text x="168" y="179.9">2.7mm</text>
<text x="38.3" y="181.2">SC_R</text>
<text x="38.3" y="183.7">SC_RH</text>
<text x="162.6" y="185">Hole</text>
<text x="162.6" y="182.5">H2</text>
<text x="168" y="185">2.7mm</text>
<text x="38.3" y="186.3">SC_G</text>
<text x="38.3" y="188.8">SC_GH</text>
<text x="38.3" y="191.4">SC_HS</text>
<text x="162.6" y="190.1">Hole</text>
<text x="162.6" y="187.6">H3</text>
<text x="168" y="190.1">2.7mm</text>
<text x="162.6" y="195.2">Hole</text>
<text x="162.6" y="192.6">H4</text>
<text x="168" y="195.2">2.7mm</text>
</g>
<g font-size="1.8" fill="#a90000">
<text x="211.4" y="35.3">1</text>
<text x="220.9" y="35.3">12</text>
<text x="211.4" y="37.8">2</text>
<text x="211.4" y="40.4">3</text>
<text x="220.9" y="37.8">11</text>
<text x="220.9" y="40.4">10</text>
<text x="211.4" y="42.9">4</text>
<text x="211.4" y="45.5">5</text>
<text x="221.5" y="42.9">9</text>
<text x="221.5" y="45.5">8</text>
<text x="211.4" y="48">6</text>
<text x="221.5" y="48">7</text>
<text x="201.9" y="70.9">1</text>
<text x="201.9" y="73.4">2</text>
<text x="201.9" y="75.9">3</text>
<text x="201.9" y="86.1">1</text>
<text x="201.9" y="88.6">2</text>
<text x="201.9" y="91.2">3</text>
</g>
</svg>
